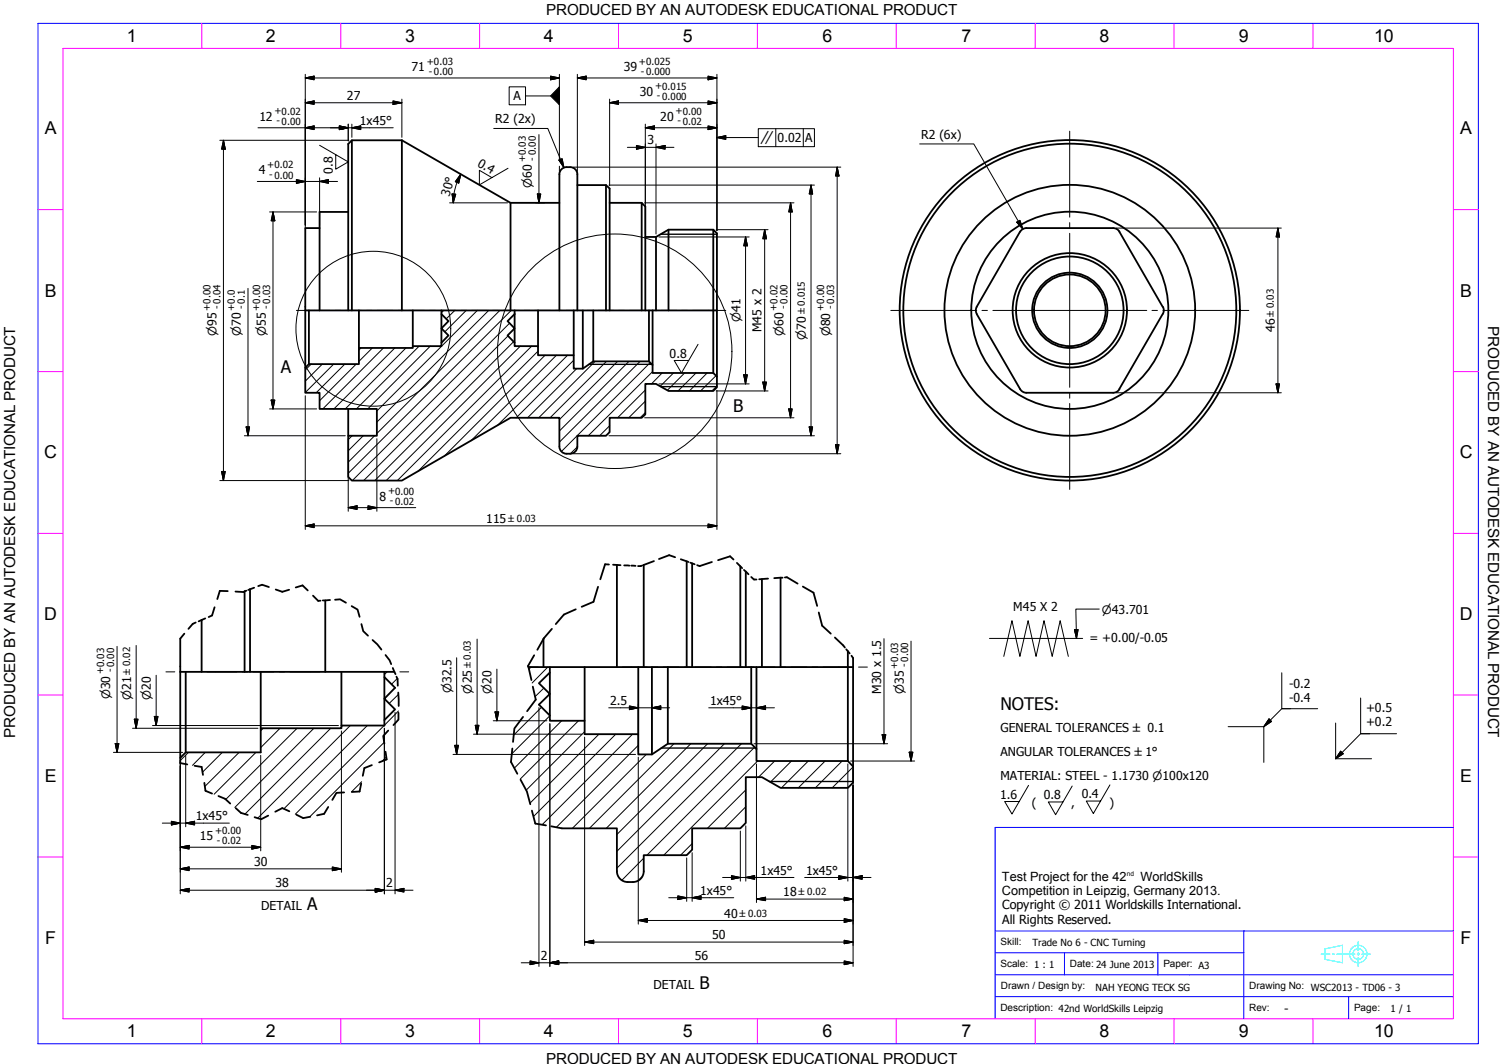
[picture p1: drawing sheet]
<svg xmlns="http://www.w3.org/2000/svg" width="420mm" height="297mm" viewBox="0 0 420 297" stroke-linecap="round" stroke-linejoin="round" font-family="sans-serif">
<!-- layer: Visible (ISO) -->
<g fill="none" stroke="#000" stroke-width=".51">
<path d="M98.3 39.2v47.5M112.3 39.2h-14l-1 1v46.5M112.3 39.2v47.5M112.3 39.2l30.3 17.4M97.3 59.2h-8v27.5M142.6 56.6v30.1M142.6 56.6h13.7M156.3 48.6v38.1M158.3 46.7a2 2 0 0 0-2 2M158.3 46.7h1M159.3 46.7a2 2 0 0 1 2 2M161.3 51.7h8l1 .9v34.1"/>
<path d="M161.3 48.6v38.1M169.3 51.7v35M170.3 56.6h9M89.3 63.7h-4v39M183.3 66.2v20.5M186.8 64.1v22.6M199.3 64.1h-12.5l-3.5 2.1h-3M285 64.6l-12.1 21-.3 1.2 .3 .8 12.1 21M286.7 63.7h24.3M286.7 63.7l-1.1 .4-.6 .6M311 63.7l.8 .2 .9 .8M312.7 64.6l12.2 21 .2 .8-.2 1.2-12.2 21"/>
<path d="M85.3 86.7h115M86.3 86.7v14.9M100.3 86.7v10.4M115.3 86.7v9.9M123.3 86.7v1l2 1.9-2 2.1 2 1.9-2 2.1v.9h-8v.5h-15v4.5h-14l-1 1.1v7h4v4.5h16v7.5h-8v11.4l1 1.1h14l30.3-17.6h13.7v8a2 2 0 0 0 2 2.1M123.3 87.7v8M143.8 87.7l-2 1.9 2 2.1-2 1.9 2 2.1v.9h6.5v2.6h10v3.7h2.5l2.9-2h15.6l1 1v2.2h17l1 1v3l-1 1h-12.5l-3.5-1.9h-3v8.5l-1 .9h-9v4l-1 1.1h-8v3a2 2 0 0 1-2 2M143.8 87.7v8M143.8 86.7v1M150.3 86.7v9.9M160.3 86.7v12.5M162.8 86.7v16.2"/>
<path d="M165.7 86.7v14.2M179.3 86.7v-30.1l1 1v29.1M181.3 86.7v14.2M182.3 86.7v15.2M333.9 86.6a35 35 0 0 0-51.9-30.7 35 35 0 0 0-2 60.3 35 35 0 0 0 53.8-27.2l.1-2.4M345.4 86.6a46.5 46.5 0 0 0-68.9-40.7 46.5 46.5 0 0 0-2.7 79.9 46.5 46.5 0 0 0 71.5-36l.1-3.2M346.4 86.6a47.5 47.5 0 0 0-70.4-41.6 47.5 47.5 0 0 0-2.7 81.7 47.5 47.5 0 0 0 73-36.8l.1-3.3M97.3 114.2v7.5M199.3 104.1v-40l1 1v40M285 108.7l.9 .8 .8 .2M286.7 109.7h24.3M312.7 108.7l-.5 .6-1.2 .4"/>
<path d="M158.3 126.7h1M172.3 157.7v28.5M179.8 157.7v28.5M191.8 156.7v29.5M193.4 157.3v28.9M206.8 158.1v28.1M208.3 159.6v26.6M50.4 178.3v33.3M56.3 173.1v14.5M68.3 165.1v22.5M69.8 164.5v23.1M90.9 167.6v20"/>
<path d="M151.8 178.4v7.8M212.9 161.7v24.5M218.1 161.3v24.9M50.4 187.6h59.8M51.9 187.6v22.4M72.8 187.6v15.7M95.4 187.6v15M107.4 187.6v1.4l3 3-3 3.1 3 2.9-3 3v1.6h-12v.7h-22.6v6.7h-20.9l-1.5 1.6v1.4M107.4 189v12M147.6 186.2h90.7M153.6 186.2v1.6l-3 2.9 3 3-3 3 3 3.1v1.4h9.7M153.6 187.8v12"/>
<path d="M163.3 186.2v18.8h15v5.6h3.8l4.5-3h23.3l1.4 1.5M178.3 186.2v18.8M182.1 186.2v24.4M186.6 186.2v21.4M209.9 186.2v21.4M211.3 186.2v22.9M236.9 181.8v30.7M238.3 183.7v30.3M211.3 209.1v3.4h25.6M236.9 212.5l1.4 1.5v4.5l-1.4 1.4h-18.8l-5.2-2.9h-4.6v12.7l-1.5 1.6h-13.4v5.9l-1.6 1.5h-12v4.5a3 3 0 0 1-3 3h-1.5M157 231.3h15.3v12a3 3 0 0 0 3.1 2.9"/>
<circle cx="298.9" cy="86.6" r="16"/>
<circle cx="298.9" cy="86.6" r="15"/>
<circle cx="298.9" cy="86.6" r="10.5"/>
<circle cx="298.9" cy="86.6" r="10"/>
<circle cx="298.9" cy="86.6" r="27.5"/>
</g>
<!-- layer: Visible Narrow (ISO) -->
<path d="M184.7 65.4h15.6M164.5 101.7h17.6M184.7 107.9h15.6M184.7 208.8h26.4M214.9 218.2h23.4" fill="none" stroke="#000" stroke-width=".38"/>
<!-- layer: Break Line (ISO) -->
<g fill="none" stroke="#000" stroke-width=".51">
<path d="M170.1 157.6l-1.1-.1-1.3 4.2M171.3 157.7l2.1 .1M174.4 157.8l1.4 .1M176.3 157.9l1.2 .1M179.3 157.9l-1.1 .1M182.7 156.6l-3.1 1.2M188.6 155.6l-1.7-.6-2.8 1.1M190.2 156.1l2.1 .8M192.8 157.1l1.3 .4M198.9 156.9l-3.4 1.1-.7-.2M204.9 156.2l-.9-.9-3.4 1.1M205.9 157.1l1.4 1.5"/>
<path d="M207.8 159.1l1.3 1.2M51.5 176.9l-1.1 1.4M54.7 173.8l-.9 .4-1.2 1.4M57.3 172.6l-1.8 .9M59.9 169.5l-.7 2.3-.9 .5M63.6 165h-2.2l-.7 2.2M65.8 165.1l2.3 .1M68.8 164.9l-.6 .2M71 164.1l-1.7 .6M72.1 163.6l1.1-.4 1.9 .7M77 164.6l1.9 .6 1.9-.6M82.6 164l1.9-.6 1.5 1.4"/>
<path d="M87.4 166.3l1.5 1.5 .6-.1M92.2 167.5l-2 .1M93.6 167.4l1.4-.1 1.6 1M98.2 169.2l1.7 1 .6 2M101 174.2l.5 2 1.3 1.3M104.1 178.7l1.3 1.2 1.2 1.4M151.8 178.3l-1.7 3.1M154.2 175.6l-2.3 2.7M160.8 170.1l-3.3 1.5-2.2 2.6M167.1 163.8l-1.3 4.2-3.3 1.4M209.9 161.1l.7 .7h.7M214.6 161.5l-2.5 .2"/>
<path d="M218.6 161.3l-2.3 .1M219.3 161.2l.5-.1 3 1.8M224.3 163.8l3 1.7 1 3.6M228.7 171l1 3.7 2.4 2.2M233.2 178l2.8 2.8M107.7 182.9l1.1 1.4 .5 1.1M109.7 186.5l.8 1.7M110.7 188.9l.4 .6v1.9M111.3 193.3l.1 3.8M111.3 199v1.9l-1.4 1.5M147.6 186.1l.9 3.8M148.8 191.7l.9 3.6-2.4 3.3"/>
<path d="M149.2 182.9l-1.6 3.1M236.4 181.3l1 1.1M237.9 183.1l.4 .6M50.4 213l1.9 .4M54.4 213.8l1.9 .3 .4 2.2M57.1 218.6l.3 2.2 1.8 .7M100.9 218.7l-.4 2.3-2.2 .1M103.9 213.6l-2.1 .8-.5 2.2M107.7 209.9l.3 2.1-2.1 .8M108.5 203.9l-1.4 1.6 .3 2.1M143.1 209l-.4 3.7 1.8 3.3M145.4 217.7l1.8 3.3 .9 3.5"/>
<path d="M146.1 200.1l-2.4 3.3-.4 3.7M61 222.2l1.9 .8 1.4 1.3M65.8 225.6l1.5 1.3 1.9 .6M74.9 227.7l-1.9 1-1.9-.6M80.8 226.5l-1.9-.9-2 1M82.8 227.4l1.9 1 2-.4M91.7 225.3l-1.1 1.9-2 .4M96.1 221.2l-2.1 .1-1.2 2M148.6 226.3l.9 3.6 3 .5M154 230.7l3 .6"/>
</g>
<!-- layer: Detail Boundary (ISO) -->
<g fill="none" stroke="#000" stroke-width=".28">
<circle cx="104.3" cy="91.8" r="21.6"/>
<circle cx="171.7" cy="98.1" r="32.7"/>
</g>
<!-- layer: Hatch (ISO) -->
<g fill="none" stroke="#000" stroke-width=".28">
<path d="M100.8 97.1l-.5 .6M104 97.1l-3.7 3.8M107.1 97.1l-16.9 17.1M110.3 97.1l-17 17.1M113.4 97.1l-16.9 17.1M117.1 96.6l-17.5 17.6M120.2 96.6l-17.5 17.6M124 86.7l-.7 .6M127.1 86.7l-2.4 2.3M130.2 86.7l-5.9 5.9M133.3 86.7l-28 28M136.5 86.7l-31.2 31.1"/>
<path d="M139.6 86.7l-34.3 34.3M141.9 93.8l-40.3 40.4M142.4 90.2l-44 44M142.8 86.7l-45.5 45.4M143.5 95.4l-38.8 38.8M145.4 96.6l-37.5 37.6M148.5 96.6l-37.5 37.6M150.3 98l-33.6 33.6M152.3 99.2l-28.2 28.1M155.4 99.2l-23.8 23.8M158.6 99.2l-19.6 19.5M86.9 101.6l-1.6 1.7"/>
<path d="M90 101.6l-4.7 4.8M93.2 101.6l-7.9 8M96.3 101.6l-8 8.1M99.5 101.6l-10.2 10.3M160.3 100.6l-16.1 16M161.1 102.9l-13.7 13.7M166.2 100.9l-15.7 15.7M169.4 100.9l-15.7 15.7M170.3 118.9l-2.8 2.8M172.5 100.9l-16.2 16.2M175.7 100.9l-19.4 19.4M178.8 100.9l-22.5 22.5"/>
<path d="M180.3 115.2l-1.5 1.4M180.3 112l-4.7 4.6M180.3 108.9l-7.8 7.7M181.6 101.3l-24.8 24.7M182.3 103.7l-18 18M185 104.1l-3 3.1M188.2 104.1l-3.7 3.7M191.3 104.1l-4.9 4.9M194.4 104.1l-5 5M197.5 104.1l-4.9 5M200 104.9l-4.3 4.2M200.3 107.7l-1.4 1.4"/>
<path d="M98.4 121.7l-1.1 1M101.5 121.7l-4.2 4.1M104.6 121.7l-7.3 7.3M161.3 124.8l-1.9 1.8M108.1 187.6l-.7 .7M111 189.4l-1.7 1.7M111.3 198.5l-3.9 4M111.3 193.9l-2.6 2.5M148.3 186.2l-.5 .6M151.3 197.4l-7.8 7.8M152 192.1l-2.5 2.4M153 186.2l-4.3 4.5"/>
<path d="M153.6 199.8l-10.6 10.6M52.6 210l-2.2 2.3M57.3 210l-3.5 3.7M62.1 210l-5.5 5.6M66.8 210l-9.6 9.6M71.5 210l-11.7 11.7M73.5 203.3l-.7 .7M78.2 203.3l-5.4 5.4M83 203.3l-19.9 19.9M87.7 203.3l-22.1 22.1M92.4 203.3l-24 24M97.9 202.6l-25.9 25.8"/>
<path d="M101 218.2l-2.8 2.9M102.6 202.6l-23.3 23.2M107.3 207.2l-20.7 20.8M107.3 202.6l-24.8 24.7M107.9 211.4l-1.1 1.1M156.9 201.2l-13.2 13.2M161.6 201.2l-16.2 16.3M163.3 204.3l-16.3 16.3M167.3 205l-19.2 19.2M172 205l-23 23M176.7 205l-25.3 25.2M178.3 208.1l-22.9 22.8"/>
<path d="M180.5 210.6l-20.6 20.7M188.3 207.6l-23.6 23.7M193 207.6l-23.6 23.7M197.7 207.6l-25.4 25.4M202.4 207.6l-30.1 30.1M207.1 207.6l-34.8 34.8M210.8 208.6l-30.1 30.1M211.6 212.5l-26.2 26.2M216.4 212.5l-4.5 4.5M221.1 212.5l-5.9 5.9M225.8 212.5l-7.5 7.4M230.5 212.5l-7.5 7.4"/>
<path d="M235.3 212.5l-7.5 7.4M238.3 214.1l-5.8 5.8M179.8 239.6l-6.1 6.1M193.4 235.5l-3.3 3.2M208.3 225.2l-5.9 6.1M208.3 220.5l-10.7 10.8M179.4 244.8l-1 .9"/>
</g>
<!-- layer: Sketch Geometry (ISO) -->
<path d="M276.4 178.2h26.1M280.4 183.2l2.3-9.9 2.2 9.9 2.3-9.9 2.2 9.9 2.3-9.9 2.2 9.9 2.3-9.9 2.2 9.9M358.1 187.8v10.1h10M380.1 194.9v9.9h10M343.1 202.9h10v9.9M373.1 201.9v9.9h10.1" fill="none" stroke="#000" stroke-width=".28"/>
<!-- layer: Dimension (ISO) -->
<g fill="none" stroke="#000" stroke-width=".28">
<path d="M61.4 39.2h36.1M62.4 39.2l.5 2.4h-1zM62.4 39.2v95M72.1 35.7h37.8M85.3 21.8l2.5-.5v1zM85.3 28.7l2.5-.5v.9zM85.3 35.7l2.5-.5v1zM85.3 20.8v43.1M85.3 28.7h27M85.3 21.8h71M94.8 35.2l2.5 .5-2.5 .5zM97.3 34.7v4.7"/>
<path d="M98.3 35.7l2.5-.5v1zM98.3 34.7v3.6M109.8 28.2l2.5 .5-2.5 .4zM112.3 27.7v10.6M137.9 35.9h15.1l4.5 10.9M150.6 37.6v19M153.8 21.3l2.5 .5-2.5 .5zM156.3 20.8v23.9M161.3 21.8l2.5-.5v1zM161.3 21.8h39M161.3 20.8v27.1M170.3 28.7l2.5-.5v.9z"/>
<path d="M170.3 28.7h30M170.3 27.7v24.2M180.3 35.7l2.5-.5v1zM180.3 35.7h20M180.3 34.7v30.6M197.8 35.2l2.5 .5-2.5 .5zM197.8 28.2l2.5 .5-2.5 .4zM197.8 21.3l2.5 .5-2.5 .5zM200.3 20.8v43.6M71.9 50.7h22.4M75.3 59.2h13.2M76.3 59.2l.5 2.4h-1z"/>
<path d="M76.3 59.2v55M82.8 50.2l2.5 .5-2.5 .5zM89.3 50.7l2.5-.5v1zM89.3 49.6v13.3M125.6 56.6h16.2M126.3 54.2h1l-.7 2.4zM126.8 54.2l-.2 2.4M128.7 48.6l-.6 2.5-.9-.4zM128.7 48.6l-1.2 2.9-.7 2.7M149.6 56.6h2.6M150.1 54.2h1l-.5 2.4zM156.1 44.7l.9-.4 .5 2.5z"/>
<path d="M156.3 46.4v1.5M160.1 46.7h74.8M170.1 51.7h57.4M175.3 41.1h13M177.8 40.6l2.5 .5-2.5 .5zM180.1 56.6h41.7M183.3 41.1l2.5-.5v1zM183.3 40.2v25.1M220.9 56.6l.4 2.6h-1zM220.9 56.6v60M226.6 51.7l.4 2.5h-.9zM226.6 51.7v70"/>
<path d="M233.9 46.7l.5 2.4h-1zM233.9 46.7v80M256.9 40.2h15.1l13.8 23.7M184.1 66.2h25.2M200.1 64.1h14.5M208.3 66.2l.5 2.4h-1zM208.3 66.2v41M213.6 64.1l.5 2.6h-1zM213.6 64.1v45M284 62l.9-.5 .9 2.4zM311.8 63.7h46.1M357 63.7l.4 2.5h-.9z"/>
<path d="M357 63.7v46M69.3 80.5v41.2M68.8 119.2h.9l-.4 2.5zM75.3 114.2h13.2M75.8 111.7h1l-.5 2.5zM85.3 110.5v37.3M180.1 116.6h41.7M184.1 107.2h25.2M200.1 109.1h14.5M200.3 109v38.8M207.8 104.6h1l-.5 2.6zM213.1 106.7h1l-.5 2.4z"/>
<path d="M220.3 114.2h1l-.4 2.4zM226.1 119.2h.9l-.4 2.5zM311.8 109.7h46.1M356.5 107.2h.9l-.4 2.5zM61.4 134.2h36.1M61.9 131.6h1l-.5 2.6zM68.3 121.7h28.2M97.3 122.5v20.2M105.3 122.5v20.2M160.1 126.7h74.8M170.1 121.7h57.4M233.4 124.1h1l-.5 2.6z"/>
<path d="M85.3 146.8l2.5-.5v1zM85.3 146.8h115M97.3 141.7l2.5-.5v1zM97.3 141.7h18.8M102.8 141.2l2.5 .5-2.5 .5zM197.8 146.3l2.5 .5-2.5 .5zM133.3 178.4v26.6M247 178.3v29.3M254.5 179v33.5M32.7 180.5v29.5M38 180.2v23.1M43.6 188.5v14.1"/>
<path d="M110.4 198.9v50.6M127.6 183.6v27M138.3 198.7h1l-.5 2.5zM138.8 186.8v14.4M150.6 197.5v72.3M170.1 197.6h17M175.8 197.1l2.5 .5-2.5 .5zM178.3 196.6v13.2M182.1 197.6l2.5-.5v1zM182.1 196.6v13.2M198 197.6h18.3M207.3 197.1l2.6 .5-2.6 .5z"/>
<path d="M209.9 196.6v10.2M211.3 197.6l2.6-.5v1zM211.3 196.6v11.7M31.7 210h19.4M32.2 207.6h1l-.5 2.4zM37 203.3h35.1M37.5 200.8h1l-.5 2.5zM42.6 202.6h52M43.1 200h1l-.5 2.6zM50.4 212.3v37.2M51.9 210.9v19.9M72.8 210.9v26.6"/>
<path d="M95.4 204.1v39.4M107.4 203.3v46.2M126.6 210.6h50.9M127.1 208.1h1l-.5 2.5zM132.3 205h30.3M132.8 202.5h1l-.5 2.5zM137.8 201.2h15M153.6 202v67.8M163.3 205.8v58.2M178.3 211.4v46.6M210.6 207.6h37.4M211.3 213.3v38.7"/>
<path d="M236.9 213.3v32.7M237.6 212.5h17.9M238.3 214.8v55M246.4 205.1h1.1l-.5 2.5zM254 210h1l-.5 2.5zM45.3 229.8h18.8M47.9 229.3l2.5 .5-2.5 .5zM50.4 236.5l2.4-.5v1zM50.4 236.5h22.4M51.9 229.8l2.5-.5v1zM70.4 236l2.4 .5-2.4 .5zM191.8 239.5v12.1"/>
<path d="M193.4 238v13.6M206.8 232v14M208.3 230.6v15.4M50.4 242.6l2.4-.6v1.1zM50.4 248.5l2.4-.5v1zM50.4 242.6h45M50.4 248.5h65M92.8 242l2.6 .6-2.6 .5zM104.8 248l2.6 .5-2.6 .5zM110.4 248.5l2.4-.5v1zM178.3 257l2.5-.5v1zM178.3 257h60"/>
<path d="M186.8 250.6h18.2M189.4 250.1l2.4 .5-2.4 .5zM193.4 250.6l2.4-.5v1zM201.9 245h19.9M204.3 244.5l2.5 .5-2.5 .5zM208.3 245l2.5-.5v1zM211.3 251l2.6-.5v.9zM211.3 251h27M224.8 245h18.5M234.3 244.5l2.6 .5-2.6 .5zM235.8 250.5l2.5 .5-2.5 .4zM235.8 256.5l2.5 .5-2.5 .5z"/>
<path d="M238.3 245l2.6-.5v1zM145.6 268.8h92.7M148.1 268.3l2.5 .5-2.5 .5zM153.6 268.8l2.5-.5v1zM163.3 263l2.6-.5v.9zM163.3 263h75M235.8 262.5l2.5 .5-2.5 .4zM235.8 268.3l2.5 .5-2.5 .5z"/>
</g>
<g fill="#000" stroke="#000" stroke-width=".28">
<path d="M85.3 21.8l2.5-.5zM85.3 21.8l2.5-.5v1zM85.3 28.7l2.5-.5zM85.3 28.7l2.5-.5v.9zM85.3 35.7l2.5-.5zM85.3 35.7l2.5-.5v1zM94.8 36.2l2.5-.5zM94.8 35.2l2.5 .5-2.5 .5zM98.3 35.7l2.5-.5zM98.3 35.7l2.5-.5v1zM109.8 29.1l2.5-.4zM109.8 28.2l2.5 .5-2.5 .4z"/>
<path d="M153.8 22.3l2.5-.5zM153.8 21.3l2.5 .5-2.5 .5zM161.3 21.8l2.5-.5zM161.3 21.8l2.5-.5v1zM170.3 28.7l2.5-.5zM170.3 28.7l2.5-.5v.9zM180.3 35.7l2.5-.5zM180.3 35.7l2.5-.5v1zM197.8 36.2l2.5-.5zM197.8 35.2l2.5 .5-2.5 .5zM197.8 29.1l2.5-.4zM197.8 28.2l2.5 .5-2.5 .4z"/>
<path d="M197.8 22.3l2.5-.5zM197.8 21.3l2.5 .5-2.5 .5zM62.4 39.2l.5 2.4zM62.4 39.2l.5 2.4h-1zM82.8 51.2l2.5-.5zM82.8 50.2l2.5 .5-2.5 .5zM89.3 50.7l2.5-.5zM89.3 50.7l2.5-.5v1zM126.3 54.2l.3 2.4zM126.3 54.2h1l-.7 2.4zM128.7 48.6l-.6 2.5zM128.7 48.6l-.6 2.5-.9-.4z"/>
<path d="M150.1 54.2l.5 2.4zM150.1 54.2h1l-.5 2.4zM156.1 44.7l1.4 2.1zM156.1 44.7l.9-.4 .5 2.5zM177.8 41.6l2.5-.5zM177.8 40.6l2.5 .5-2.5 .5zM183.3 41.1l2.5-.5zM183.3 41.1l2.5-.5v1zM220.9 56.6l.4 2.6zM220.9 56.6l.4 2.6h-1zM226.6 51.7l.4 2.5zM226.6 51.7l.4 2.5h-.9z"/>
<path d="M233.9 46.7l.5 2.4zM233.9 46.7l.5 2.4h-1zM76.3 59.2l.5 2.4zM76.3 59.2l.5 2.4h-1zM208.3 66.2l.5 2.4zM208.3 66.2l.5 2.4h-1zM213.6 64.1l.5 2.6zM213.6 64.1l.5 2.6h-1zM284 62l1.8 1.9zM284 62l.9-.5 .9 2.4zM357 63.7l.4 2.5zM357 63.7l.4 2.5h-.9z"/>
<path d="M68.8 119.2l.5 2.5zM68.8 119.2h.9l-.4 2.5zM75.8 111.7l.5 2.5zM75.8 111.7h1l-.5 2.5zM207.8 104.6l.5 2.6zM207.8 104.6h1l-.5 2.6zM213.1 106.7l.5 2.4zM213.1 106.7h1l-.5 2.4zM220.3 114.2l.6 2.4zM220.3 114.2h1l-.4 2.4zM226.1 119.2l.5 2.5zM226.1 119.2h.9l-.4 2.5z"/>
<path d="M356.5 107.2l.5 2.5zM356.5 107.2h.9l-.4 2.5zM61.9 131.6l.5 2.6zM61.9 131.6h1l-.5 2.6zM233.4 124.1l.5 2.6zM233.4 124.1h1l-.5 2.6zM85.3 146.8l2.5-.5zM85.3 146.8l2.5-.5v1zM97.3 141.7l2.5-.5zM97.3 141.7l2.5-.5v1zM102.8 142.2l2.5-.5zM102.8 141.2l2.5 .5-2.5 .5z"/>
<path d="M197.8 147.3l2.5-.5zM197.8 146.3l2.5 .5-2.5 .5zM138.3 198.7l.5 2.5zM138.3 198.7h1l-.5 2.5zM175.8 198.1l2.5-.5zM175.8 197.1l2.5 .5-2.5 .5zM182.1 197.6l2.5-.5zM182.1 197.6l2.5-.5v1zM207.3 198.1l2.6-.5zM207.3 197.1l2.6 .5-2.6 .5zM211.3 197.6l2.6-.5zM211.3 197.6l2.6-.5v1z"/>
<path d="M32.2 207.6l.5 2.4zM32.2 207.6h1l-.5 2.4zM37.5 200.8l.5 2.5zM37.5 200.8h1l-.5 2.5zM43.1 200l.5 2.6zM43.1 200h1l-.5 2.6zM127.1 208.1l.5 2.5zM127.1 208.1h1l-.5 2.5zM132.8 202.5l.5 2.5zM132.8 202.5h1l-.5 2.5zM246.4 205.1l.6 2.5zM246.4 205.1h1.1l-.5 2.5z"/>
<path d="M254 210l.5 2.5zM254 210h1l-.5 2.5zM47.9 230.3l2.5-.5zM47.9 229.3l2.5 .5-2.5 .5zM50.4 236.5l2.4-.5zM50.4 236.5l2.4-.5v1zM51.9 229.8l2.5-.5zM51.9 229.8l2.5-.5v1zM70.4 237l2.4-.5zM70.4 236l2.4 .5-2.4 .5zM50.4 242.6l2.4-.6zM50.4 242.6l2.4-.6v1.1z"/>
<path d="M50.4 248.5l2.4-.5zM50.4 248.5l2.4-.5v1zM92.8 243.1l2.6-.5zM92.8 242l2.6 .6-2.6 .5zM104.8 249l2.6-.5zM104.8 248l2.6 .5-2.6 .5zM110.4 248.5l2.4-.5zM110.4 248.5l2.4-.5v1zM178.3 257l2.5-.5zM178.3 257l2.5-.5v1zM189.4 251.1l2.4-.5zM189.4 250.1l2.4 .5-2.4 .5z"/>
<path d="M193.4 250.6l2.4-.5zM193.4 250.6l2.4-.5v1zM204.3 245.5l2.5-.5zM204.3 244.5l2.5 .5-2.5 .5zM208.3 245l2.5-.5zM208.3 245l2.5-.5v1zM211.3 251l2.6-.5zM211.3 251l2.6-.5v.9zM234.3 245.5l2.6-.5zM234.3 244.5l2.6 .5-2.6 .5zM235.8 251.4l2.5-.4zM235.8 250.5l2.5 .5-2.5 .4z"/>
<path d="M235.8 257.5l2.5-.5zM235.8 256.5l2.5 .5-2.5 .5zM238.3 245l2.6-.5zM238.3 245l2.6-.5v1zM148.1 269.3l2.5-.5zM148.1 268.3l2.5 .5-2.5 .5zM153.6 268.8l2.5-.5zM153.6 268.8l2.5-.5v1zM163.3 263l2.6-.5zM163.3 263l2.6-.5v.9zM235.8 263.4l2.5-.4zM235.8 262.5l2.5 .5-2.5 .4z"/>
<path d="M235.8 269.3l2.5-.5zM235.8 268.3l2.5 .5-2.5 .5z"/>
</g>
<!-- layer: Centerline (ISO) -->
<g fill="none" stroke="#000" stroke-width=".28">
<path d="M82.8 86.7h9.3M93.6 86.7h1.5M96.6 86.7h4.3M102.4 86.7h1.5M105.4 86.7h4.3M111.2 86.7h1.5M114.2 86.7h4.3M120 86.7h1.5M123 86.7h4.3M128.8 86.7h1.5M131.8 86.7h4.3M137.6 86.7h1.5"/>
<path d="M140.7 86.7h4.3M146.4 86.7h1.6M149.4 86.7h4.3M155.3 86.7h1.4M158.2 86.7h4.4M164.1 86.7h1.4M167.1 86.7h4.3M172.8 86.7h1.6M175.9 86.7h4.2M181.7 86.7h1.5M184.7 86.7h4.3M190.5 86.7h1.5"/>
<path d="M193.5 86.7h9.3M46.4 187.6h2.4M57.8 187.6h8.4M67.7 187.6h1.5M70.7 187.6h5.8M78 187.6h1.5M81 187.6h8.3M111.7 187.6h2.5M147.8 186.2h2.5M173.9 186.2h6.9M182.2 186.2h1.6M185.3 186.2h4.4"/>
<path d="M191.2 186.2h1.5M194.2 186.2h4.4M200.2 186.2h1.4M203.1 186.2h4.5M209 186.2h1.6M212 186.2h4.5M218 186.2h1.5M221 186.2h4.4M226.9 186.2h1.5M229.9 186.2h7M239.8 186.2h2.5"/>
</g>
<!-- layer: Center Mark (ISO) -->
<path d="M298.8 36.6v24M298.8 62.2v1.5M298.8 65.1v43M248.9 86.7h24M274.3 86.7h1.5M277.4 86.7h43M321.8 86.7h1.5M324.9 86.7h24M298.8 109.7v1.5M298.8 112.6v24" fill="none" stroke="#000" stroke-width=".28"/>
<!-- layer: Symbol (ISO) -->
<path d="M156.3 24.2v5.1zM156.3 24.2v5.1l-2.5-2.5zM200.3 38.4l2.5-.5zM200.3 38.4l2.5-.5v1zM300.2 175.8l.5 2.4zM300.2 175.8h1l-.5 2.4zM354.5 200.7l-1.4 2.2zM354.5 200.7l.7 .7-2.1 1.5zM374.5 209.7l-1.4 2.1zM374.5 209.7l.8 .7-2.2 1.4z" fill="#000" stroke="#000" stroke-width=".28"/>
<g fill="none" stroke="#000" stroke-width=".28">
<path d="M142.2 24.2h4.6v5.1h-4.6zM146.8 26.8h7M200.3 38.4l2.5-.5v1zM200.3 38.4h11.5M211.8 35.9h15.7v5h-15.7zM216.7 35.9v5M224.4 35.9v5M89.3 40.6l8 4.6-3.5 2v-4M141.9 47l-8 4.6v-4.1l3.5 2.1M195 96.1l-4.6 8-2.1-3.5h4.1M300.2 175.8h1l-.5 2.4zM307.1 170h-6.6l.2 8.2"/>
<path d="M360.6 197.9h-2.5l-5 5M287.3 219.3l-4.6 8-2-3.5h4M299.5 219.4l-4.6 8-2-3.5h4M310.1 219.1l-4.7 8-1.9-3.5h4M354.5 200.7l.7 .7-2.1 1.5zM374.5 209.7l.8 .7-2.2 1.4zM382.7 204.8h-2.6l-7 7"/>
</g>
<!-- layer: C -->
<g fill="none" stroke="#0ff" stroke-width=".28">
<path d="M370.1 264.9l4.9-1v4.9l-4.9-1z"/>
<circle cx="379.4" cy="266.3" r="2.44"/>
<circle cx="379.4" cy="266.3" r="1.49"/>
</g>
<!-- layer: CFS-SHT -->
<g fill="none" stroke="#f0f" stroke-width=".28">
<path d="M17.6 13.5h388.4v270.9h-388.4zM56.4 6.5v7M95.2 6.5v7M134 6.5v7M172.8 6.5v7M211.6 6.5v7M250.4 6.5v7M289.2 6.5v7M328 6.5v7M366.8 6.5v7M10.6 58.5h7M406 58.5h7"/>
<path d="M10.6 103.7h7M406 103.7h7M10.6 148.9h7M406 148.9h7M10.6 194h7M406 194h7M10.6 239.3h7M406 239.3h7M56.4 284.4v7M95.2 284.4v7M134 284.4v7M172.8 284.4v7"/>
<path d="M211.6 284.4v7M250.4 284.4v7M289.2 284.4v7M328 284.4v7M366.8 284.4v7"/>
</g>
<!-- layer: 0 -->
<path d="M406 231h-128v53.4M278 259.9h128M347.5 259.9v24.5M278 278.2h128M278 272.1h128M278 266h69.5M297.4 266v6.1M323.5 266v6.1M376.7 278.2v6.2" fill="none" stroke="#00f" stroke-width=".28"/>
<!-- layer: Center -->
<path d="M369.1 266.4h2.4M372.2 266.4h.5M373.4 266.4h5.1M379.2 266.4h.6M379.4 262.9v2.5M379.4 266v.7M379.4 267.3v2.5M380.4 266.4h2.4" fill="none" stroke="#0ff" stroke-width=".28"/>
<!-- layer: CFS-SHT -->
<path d="M10.6 6.5h402.4v284.9h-402.4z" fill="none" stroke="#00f" stroke-width=".28"/>
<g font-size="5">
<text x="35.4" y="11.7">1</text>
<text x="74.2" y="11.7">2</text>
<text x="113.2" y="11.7">3</text>
<text x="151.9" y="11.7">4</text>
<text x="190.8" y="11.7">5</text>
<text x="229.8" y="11.7">6</text>
<text x="268.6" y="11.7">7</text>
<text x="307.1" y="11.7">8</text>
<text x="346.1" y="11.7">9</text>
<text x="383.9" y="11.7">10</text>
<text x="12.5" y="37.3">A</text>
<text x="407.9" y="37.3">A</text>
<text x="12.5" y="83">B</text>
<text x="407.9" y="83">B</text>
<text x="12.4" y="127.9">C</text>
<text x="407.8" y="127.9">C</text>
<text x="12.4" y="173">D</text>
<text x="407.8" y="173">D</text>
<text x="12.5" y="218.4">E</text>
<text x="407.9" y="218.4">E</text>
<text x="12.6" y="263.5">F</text>
<text x="408.1" y="263.5">F</text>
<text x="35.4" y="289.6">1</text>
<text x="74.2" y="289.6">2</text>
<text x="113.2" y="289.5">3</text>
<text x="151.9" y="289.5">4</text>
<text x="190.8" y="289.5">5</text>
<text x="229.8" y="289.5">6</text>
<text x="268.6" y="289.5">7</text>
<text x="307.1" y="289.5">8</text>
<text x="346.1" y="289.5">9</text>
<text x="383.9" y="289.5">10</text>
</g>
<g font-size="4.8">
<text x="78.4" y="104.2">A</text>
<text x="204.9" y="115">B</text>
<text x="279.5" y="198.1">NOTES:</text>
<text x="85.8" y="254">A</text>
<text x="195.4" y="276.2">B</text>
</g>
<g font-size="4.3">
<text x="152.6" y="4.3">PRODUCED BY AN AUTODESK EDUCATIONAL PRODUCT</text>
<text x="415.7" y="91.1" transform="rotate(90 415.7 91.1)">PRODUCED BY AN AUTODESK EDUCATIONAL PRODUCT</text>
<text x="4.3" y="206" transform="rotate(-90 4.3 206)">PRODUCED BY AN AUTODESK EDUCATIONAL PRODUCT</text>
<text x="152.6" y="297">PRODUCED BY AN AUTODESK EDUCATIONAL PRODUCT</text>
</g>
<g font-size="3.6">
<text x="279.9" y="246">Test Project for the 42</text>
<text x="279.9" y="249.9">Competition in Leipzig, Germany 2013.</text>
<text x="318.6" y="246">WorldSkills</text>
</g>
<g font-size="3.5">
<text x="280" y="253.8">Copyright © 2011 Worldskills International.</text>
<text x="280" y="258">All Rights Reserved.</text>
</g>
<g font-size="3.4">
<text x="115" y="19.8">71</text>
<text x="174.2" y="19.8">39</text>
<text x="96.9" y="27.9">27</text>
<text x="143.4" y="28">A</text>
<text x="178.8" y="26.7">30</text>
<text x="72.5" y="33.7">12</text>
<text x="100.5" y="34.8">1x45°</text>
<text x="138.4" y="34.3">R2 (2x)</text>
<text x="184.5" y="33.7">20</text>
<text x="180.8" y="40.3">3</text>
<text x="217.2" y="39.7">0.02</text>
<text x="224.9" y="39.7">A</text>
<text x="257.4" y="38.7">R2 (6x)</text>
<text x="133.2" y="46.2" transform="rotate(30 133.2 46.2)">0.4</text>
<text x="72.3" y="48.7">4</text>
<text x="93" y="48.5" transform="rotate(-90 93 48.5)">0.8</text>
<text x="125.6" y="54.9" transform="rotate(-75 125.6 54.9)">30°</text>
<text x="212.7" y="92.7" transform="rotate(-90 212.7 92.7)">M45 x 2</text>
<text x="356.1" y="92.6" transform="rotate(-90 356.1 92.6)">46</text>
<text x="187.1" y="99.8">0.8</text>
<text x="106" y="139.7">8</text>
<text x="135.8" y="146">115</text>
<text x="283.1" y="170.5">M45 X 2</text>
<text x="304.4" y="179.3">= +0.00/-0.05</text>
<text x="360.1" y="191.9">-0.2</text>
<text x="170.4" y="196.8">2.5</text>
<text x="198.4" y="196.8">1x45°</text>
<text x="246.1" y="193.7" transform="rotate(-90 246.1 193.7)">M30 x 1.5</text>
<text x="360.1" y="196.1">-0.4</text>
<text x="381.6" y="198.7">+0.5</text>
<text x="381.6" y="202.8">+0.2</text>
<text x="279.5" y="204.3">GENERAL TOLERANCES ± 0.1</text>
<text x="279.5" y="211">ANGULAR TOLERANCES ±1°</text>
<text x="279.5" y="217.8">MATERIAL: STEEL - 1.1730 ⌀100x120</text>
<text x="279.4" y="222.9">1.6</text>
<text x="288.3" y="225.2">(</text>
<text x="291.6" y="223.1">0.8</text>
<text x="299.3" y="225.2">,</text>
<text x="302.2" y="222.9">0.4</text>
<text x="309.9" y="225.2">)</text>
<text x="54.7" y="228.9">1x45°</text>
<text x="55.8" y="234.6">15</text>
<text x="71" y="241.7">30</text>
<text x="212.5" y="244.1">1x45°</text>
<text x="225.2" y="244.1">1x45°</text>
<text x="77" y="247.7">38</text>
<text x="107.9" y="247.8">2</text>
<text x="195.6" y="249.8">1x45°</text>
<text x="218.8" y="250.1">18</text>
<text x="73" y="254">DETAIL</text>
<text x="202.3" y="256.1">40</text>
<text x="198.9" y="262.1">50</text>
<text x="151.1" y="268">2</text>
<text x="194.1" y="268">56</text>
<text x="182.6" y="276.2">DETAIL</text>
<text x="358.8" y="282.8">-</text>
</g>
<g font-size="3.2">
<text x="212.3" y="40.2">∥</text>
<text x="148.6" y="52.4" transform="rotate(-90 148.6 52.4)">⌀60</text>
<text x="206.9" y="89.9" transform="rotate(-90 206.9 89.9)">⌀41</text>
<text x="60.5" y="93.8" transform="rotate(-90 60.5 93.8)">⌀95</text>
<text x="67.3" y="93.8" transform="rotate(-90 67.3 93.8)">⌀70</text>
<text x="74.3" y="93.8" transform="rotate(-90 74.3 93.8)">⌀55</text>
<text x="218.9" y="93.8" transform="rotate(-90 218.9 93.8)">⌀60</text>
<text x="225.1" y="94.8" transform="rotate(-90 225.1 94.8)">⌀70</text>
<text x="231.9" y="93.8" transform="rotate(-90 231.9 93.8)">⌀80</text>
<text x="307.8" y="171.3">⌀43.701</text>
<text x="30.7" y="195.2" transform="rotate(-90 30.7 195.2)">⌀30</text>
<text x="36.6" y="195.4" transform="rotate(-90 36.6 195.4)">⌀21</text>
<text x="42.2" y="195.4" transform="rotate(-90 42.2 195.4)">⌀20</text>
<text x="126.1" y="193.5" transform="rotate(-90 126.1 193.5)">⌀32.5</text>
<text x="131.8" y="193.7" transform="rotate(-90 131.8 193.7)">⌀25</text>
<text x="137.4" y="193.7" transform="rotate(-90 137.4 193.7)">⌀20</text>
<text x="252.5" y="193.8" transform="rotate(-90 252.5 193.8)">⌀35</text>
</g>
<g font-size="2.8">
<text x="279.5" y="263.9">Skill:</text>
<text x="279.5" y="270">Scale: 1 : 1</text>
<text x="298.9" y="270">Date: 24 June 2013</text>
<text x="325" y="270">Paper: A3</text>
<text x="279.6" y="276.1">Drawn / Design by:</text>
<text x="349" y="276.1">Drawing No: WSC2013 - TD06 - 3</text>
<text x="279.5" y="282.2">Description: 42nd WorldSkills Leipzig</text>
<text x="349" y="282.2">Rev:</text>
<text x="378.3" y="282.2">Page:</text>
</g>
<g font-size="2.7">
<text x="119.3" y="18">+0.03</text>
<text x="119.8" y="20.8">- 0.00</text>
<text x="178.5" y="18">+0.025</text>
<text x="179" y="20.8">- 0.000</text>
<text x="183" y="24.9">+0.015</text>
<text x="183.5" y="27.7">- 0.000</text>
<text x="76.7" y="31.9">+0.02</text>
<text x="77.2" y="34.7">- 0.00</text>
<text x="188.7" y="31.9">+0.00</text>
<text x="189.2" y="34.7">- 0.02</text>
<text x="74.7" y="46.9">+0.02</text>
<text x="146.8" y="45.3" transform="rotate(-90 146.8 45.3)">+0.03</text>
<text x="149.6" y="44.8" transform="rotate(-90 149.6 44.8)">- 0.00</text>
<text x="75.2" y="49.7">- 0.00</text>
<text x="58.7" y="86.8" transform="rotate(-90 58.7 86.8)">+0.00</text>
<text x="61.5" y="86.3" transform="rotate(-90 61.5 86.3)">- 0.04</text>
<text x="65.5" y="86.7" transform="rotate(-90 65.5 86.7)">+0.0</text>
<text x="68.3" y="86.2" transform="rotate(-90 68.3 86.2)">- 0.1</text>
<text x="72.5" y="86.8" transform="rotate(-90 72.5 86.8)">+0.00</text>
<text x="75.3" y="86.3" transform="rotate(-90 75.3 86.3)">- 0.03</text>
<text x="217" y="86.8" transform="rotate(-90 217 86.8)">+0.02</text>
<text x="219.8" y="86.3" transform="rotate(-90 219.8 86.3)">- 0.00</text>
<text x="230.1" y="86.8" transform="rotate(-90 230.1 86.8)">+0.00</text>
<text x="232.9" y="86.3" transform="rotate(-90 232.9 86.3)">- 0.03</text>
<text x="108.4" y="138">+0.00</text>
<text x="108.9" y="140.8">- 0.02</text>
<text x="29" y="188.2" transform="rotate(-90 29 188.2)">+0.03</text>
<text x="31.7" y="187.7" transform="rotate(-90 31.7 187.7)">- 0.00</text>
<text x="250.8" y="186.7" transform="rotate(-90 250.8 186.7)">+0.03</text>
<text x="253.6" y="186.2" transform="rotate(-90 253.6 186.2)">- 0.00</text>
<text x="60.1" y="232.8">+0.00</text>
<text x="60.6" y="235.6">- 0.02</text>
<text x="288.4" y="264.2">Trade No 6 - CNC Turning</text>
<text x="306.1" y="276.5">NAH YEONG TECK SG</text>
<text x="388.5" y="282.5">1 / 1</text>
</g>
<g font-size="2.6">
<text x="224.9" y="87.7" transform="rotate(-90 224.9 87.7)">±0.015</text>
<text x="355.9" y="88.4" transform="rotate(-90 355.9 88.4)">±0.03</text>
<text x="142" y="145.7">±0.03</text>
<text x="36.3" y="188.3" transform="rotate(-90 36.3 188.3)">±0.02</text>
<text x="131.6" y="186.5" transform="rotate(-90 131.6 186.5)">±0.03</text>
<text x="223.1" y="249.9">±0.02</text>
<text x="206.6" y="255.9">±0.03</text>
</g>
<text font-size="1.8" x="314.8" y="244.6">nd</text>
</svg>
